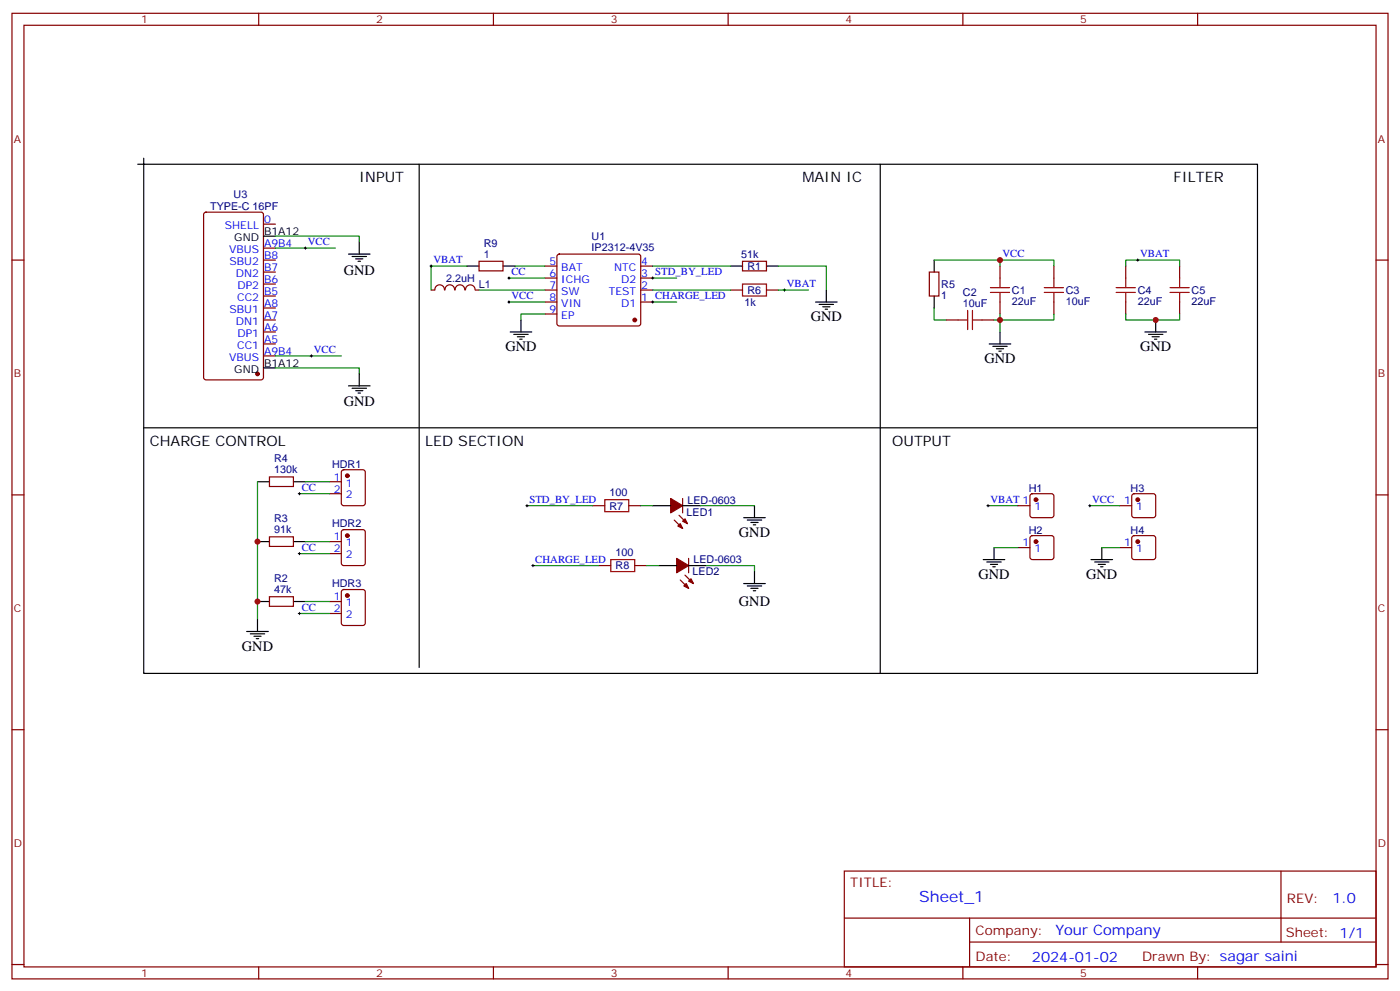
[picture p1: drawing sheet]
<svg xmlns="http://www.w3.org/2000/svg" width="412mm" height="292mm" viewBox="0 0 412 292" stroke-linecap="round" stroke-linejoin="round" font-family="sans-serif">
<g fill="none" stroke="#870000" stroke-width=".35">
<path d="M3.5 3.9h405.4v284.4h-405.4zM7.1 7.4h398.2v277.3h-398.2zM76.2 3.9v3.5M145.3 3.9v3.5M214.5 3.9v3.5M283.6 3.9v3.5M352.8 3.9v3.5M3.5 76.6h3.6M60.2 62.7l.5-.2h16.2l.7 .4v48.3l-.5 .6-16.4 .1-.7-.5v-48.2zM77.6 76.6h3.5M77.6 73.1h3.5M77.6 66h3.5"/>
<path d="M141.1 76.9h7.1v2.9h-7.1zM160.5 78.4h3.5M164.3 75l.4-.2h23.3l.5 .2 .2 .5v19.8l-.2 .5-.5 .2h-23.3l-.5-.2-.2-.5v-19.8zM188.7 78.4h3.6M218.7 76.9h7.1v2.9h-7.1zM294.6 78.4v3.5M310.4 78.4v3.5M331.6 78.4v3.5M347.5 78.4v3.5M405.3 76.6h3.6M77.6 94.2h3.5M77.6 97.8h3.5"/>
<path d="M77.6 90.7h3.5M77.6 87.2h3.5M77.6 83.6h3.5M77.6 80.1h3.5M127 85.4h1.1M128.1 85.4a1.41 1.41 0 0 1 1.4-1.5 1.41 1.41 0 0 1 1.4 1.5M131.1 85.4a1.41 1.41 0 0 1 1.4-1.5 1.41 1.41 0 0 1 1.4 1.5M134.1 85.4a1.41 1.41 0 0 1 1.4-1.5 1.41 1.41 0 0 1 1.4 1.5M137.1 85.4a1.41 1.41 0 0 1 1.4-1.5 1.41 1.41 0 0 1 1.4 1.5M140.1 85.4h1M160.5 88.9h3.5M160.5 85.4h3.5"/>
<path d="M160.5 81.9h3.5M160.5 92.5h3.5M188.7 88.9h3.6M188.7 85.4h3.6M188.7 81.9h3.6M215.2 85.4h3.5M225.8 85.4h3.5M273.8 80.1h2.8v7.1h-2.8zM278.7 94.2h3.5M289.3 94.2h3.5M294.6 88.9v3.6M310.4 88.9v3.6"/>
<path d="M331.6 88.9v3.6M347.5 88.9v3.6M77.6 104.8h3.5M77.6 101.3h3.5M100.8 138.5l.4-.2h5.7l.6 .5 .1 9.4-.5 .7h-5.9l-.6-.5-.1-9.4zM3.5 145.7h3.6M79.4 140.4h7v2.9h-7zM79.4 158.1h7v2.8h-7zM97 141.9h3.5M97 145.4h3.5M97 159.5h3.5M100.8 156.2l.4-.2h5.7l.6 .4 .1 9.4-.5 .7h-5.9l-.6-.4-.1-9.4z"/>
<path d="M174.6 148.9h3.6M185.2 148.9h3.5M198.6 153.1l2.5 2.5M200 151.7l2.5 2.5M201.1 146.8v4.2M299.9 148.9h3.5M303.6 145.6l.5-.2h5.6l.5 .2 .2 .5v5.6l-.2 .5-.5 .2h-5.6l-.5-.2-.2-.5v-5.6zM303.6 157.9l.5-.2h5.6l.5 .2 .2 .5v5.7l-.2 .5-.5 .2h-5.6l-.5-.3-.2-.4v-5.7zM329.8 148.9h3.6M333.6 145.6l.5-.2h5.6l.5 .2 .2 .5v5.6l-.2 .5-.5 .2h-5.6l-.5-.2-.2-.5v-5.6zM333.6 157.9l.5-.2h5.6l.5 .2 .2 .5v5.7l-.2 .5-.5 .2h-5.6l-.5-.3-.2-.4v-5.7zM405.3 145.7h3.6"/>
<path d="M79.4 175.7h7v2.8h-7zM97 163h3.5M97 177.1h3.5M100.8 173.8l.4-.2h5.7l.6 .4 .1 9.5-.5 .6-5.9 .1-.6-.5-.1-9.4zM176.4 166.5h3.5M187 166.5h3.5M200.4 170.8l2.4 2.4M201.8 169.4l2.5 2.4M202.8 164.4v4.3M299.9 161.3h3.5M329.8 161.3h3.6M97 180.7h3.5"/>
<path d="M3.5 214.9h3.6M405.3 214.9h3.6M248.7 256.5h156.6v28.2h-156.6zM377.3 256.5v20.9M248.7 270.4h156.5M285.6 277.4h119.6M285.6 270.4v14.1M3.5 284h3.6M76.2 284.7v3.6M145.3 284.7v3.6M214.5 284.7v3.6M283.6 284.7v3.6"/>
<path d="M352.8 284.7v3.6M405.3 284h3.6"/>
</g>
<g fill="#870000" stroke="#870000" stroke-width=".35">
<path d="M199.7 154.9l.7-.7 .7 1.4z"/>
<path d="M201.1 153.5l.7-.7 .7 1.4z"/>
<path d="M197.6 146.8l3.5 2.1-3.5 2.1z"/>
<path d="M201.4 172.5l.7-.7 .7 1.4z"/>
<path d="M202.8 171.1l.8-.7 .7 1.4z"/>
<path d="M199.3 164.4l3.5 2.1-3.5 2.2z"/>
<circle cx="187" cy="94.2" r=".53"/>
<circle cx="75.8" cy="110.1" r=".53"/>
<circle cx="102.3" cy="140.1" r=".53"/>
<circle cx="102.3" cy="157.7" r=".53"/>
<circle cx="102.3" cy="175.4" r=".53"/>
<circle cx="305.2" cy="147.1" r=".53"/>
<circle cx="305.2" cy="159.5" r=".53"/>
<circle cx="335.1" cy="147.1" r=".53"/>
<circle cx="335.1" cy="159.5" r=".53"/>
</g>
<g fill="none" stroke="#000" stroke-width=".35">
<path d="M42.3 46.6v151.7h328.1v-149.9h-329.8M123.5 48.4v148.1M259.3 48.4v149.9M77.6 69.5h3.5M102.7 74.8h6.3M103.7 75.5h4.2M104.8 76.2h2.1M105.5 76.9h.7M105.8 71.3v3.5M137.6 78.4h3.5M148.2 78.4h3.5M215.2 78.4h3.5"/>
<path d="M225.8 78.4h3.5M275.2 76.6v3.5M150.3 97.8h6.3M151.3 98.5h4.3M152.4 99.2h2.1M153.1 99.9h.7M153.5 94.2v3.6M240.2 88.9h6.4M241.3 89.6h4.2M242.4 90.3h2.1M243.1 91.1h.7M243.4 85.4v3.5"/>
<path d="M275.2 87.2v3.5M294.6 97.8v3.5M337.3 97.8h6.3M338.3 98.5h4.2M339.4 99.2h2.1M340.1 99.9h.7M340.4 94.2v3.6M77.6 108.3h3.5M102.7 113.6h6.3M103.7 114.3h4.2M104.8 115h2.1M105.5 115.7h.7"/>
<path d="M105.8 110.1v3.5M291.4 101.3h6.3M292.5 102h4.2M293.5 102.7h2.1M294.2 103.4h.7M42.3 126h328.1M75.8 141.9h3.6M75.8 159.5h3.6M86.4 141.9h3.6M86.4 159.5h3.6M192.3 148.9h5.3M201.1 148.9h5.3"/>
<path d="M219.1 152.4h6.3M220.1 153.1h4.3M221.2 153.8h2.1M221.9 154.6h.7M222.2 148.9v3.5M75.8 177.1h3.6M86.4 177.1h3.6M194 166.5h5.3M202.8 166.5h5.3M219.1 171.8h6.3M220.1 172.5h4.3M221.2 173.2h2.1"/>
<path d="M221.9 174h.7M222.2 168.3v3.5M289.6 164.8h6.4M290.7 165.5h4.2M291.7 166.2h2.2M292.5 166.9h.7M292.8 161.3v3.5M321.4 164.8h6.3M322.4 165.5h4.3M323.5 166.2h2.1M324.2 166.9h.7M324.6 161.3v3.5"/>
<path d="M72.7 185.9h6.3M73.7 186.7h4.3M74.8 187.4h2.1M75.5 188.1h.7M75.8 182.4v3.5"/>
</g>
<g fill="none" stroke="#a10000" stroke-width=".35">
<path d="M218.7 83.6h7.1v3.6h-7.1zM282.2 94.2h2.8M285 91.4v5.6M286.5 94.2h2.8M286.5 91.4v5.6M291.7 84.7h5.7M291.7 86.1h5.7M294.6 81.9v2.8M294.6 86.1v2.8M307.6 84.7h5.7M307.6 86.1h5.7M310.4 81.9v2.8"/>
<path d="M310.4 86.1v2.8M328.8 84.7h5.6M328.8 86.1h5.6M331.6 81.9v2.8M331.6 86.1v2.8M344.7 84.7h5.6M344.7 86.1h5.6M347.5 81.9v2.8M347.5 86.1v2.8M178.2 147.1h7v3.6h-7zM179.9 164.8h7.1v3.5h-7.1z"/>
</g>
<g fill="none" stroke="#008700" stroke-width=".35">
<path d="M81.1 69.5h24.7v1.8M81.1 73.1h17.7M137.6 78.4h-10.6v7M151.7 78.4h8.8M192.3 78.4h22.9M229.3 78.4h14.1v7M275.2 76.6h35.2v1.8M294.6 76.6v1.8M331.6 78.4v-1.8h15.9v1.8M141.1 85.4h19.4M149.9 81.9h10.6M149.9 88.9h10.6"/>
<path d="M160.5 92.5h-7v1.7M192.3 85.4h22.9M192.3 81.9h7M192.3 88.9h7M229.3 85.4h8.8M275.2 90.7v3.5h3.5M294.6 92.5v1.7h-1.8M310.4 92.5v1.7h-15.8v3.6M331.6 92.5v1.7h15.9v-1.7M81.1 108.3h24.7v1.8M81.1 104.8h19.4M75.8 141.9v40.5"/>
<path d="M88.2 145.4h8.8M90 141.9h7M90 159.5h7M155.2 148.9h19.4M188.7 148.9h3.6M206.4 148.9h15.8M291 148.9h8.9M321 148.9h8.8M88.2 163h8.8M90 177.1h7M157 166.5h19.4M190.5 166.5h3.5"/>
<path d="M208.1 166.5h14.1v1.8M292.8 161.3h7.1M324.6 161.3h5.2M88.2 180.7h8.8"/>
</g>
<g fill="none" stroke="#000" stroke-width=".29">
<path d="M89.6 73.1h.7M90 72.7v.7M126.6 78.4h.8M127 78v.7M294.2 76.6h.7M294.6 76.2v.7M334.8 76.6h.7M335.1 76.2v.7M149.6 81.9h.7M149.6 88.9h.7M149.9 81.5v.7M149.9 88.6v.7"/>
<path d="M191.9 81.9h.7M191.9 88.9h.7M192.3 81.5v.7M192.3 88.6v.7M230.7 85.4h.7M231.1 85.1v.7M91.4 104.8h.7M91.7 104.5v.7M87.8 145.4h.7M88.2 145v.7M154.9 148.9h.7M155.2 148.6v.7"/>
<path d="M290.7 148.9h.7M291 148.6v.7M320.7 148.9h.7M321 148.6v.7M87.8 163h.7M88.2 162.7v.7M156.6 166.5h.7M157 166.2v.7M87.8 180.7h.7M88.2 180.3v.7"/>
</g>
<g fill="#c00">
<circle cx="75.8" cy="159.5" r=".88"/>
<circle cx="75.8" cy="177.1" r=".88"/>
<circle cx="294.6" cy="76.6" r=".88"/>
<circle cx="294.6" cy="94.2" r=".88"/>
<circle cx="340.4" cy="94.2" r=".88"/>
</g>
<text font-size="4.6" fill="#00f" x="270.8" y="265.5">Sheet_1</text>
<g font-size="4.2">
<text x="105.8" y="53.7">INPUT</text>
<text x="236.4" y="53.7">MAIN IC</text>
<text x="345.7" y="53.7">FILTER</text>
<text x="101.2" y="80.9">GND</text>
<text x="238.8" y="94.6">GND</text>
<text x="148.9" y="103.4">GND</text>
<text x="290" y="106.9">GND</text>
<text x="335.8" y="103.4">GND</text>
<text x="101.2" y="119.7">GND</text>
<text x="44.1" y="131.3">CHARGE CONTROL</text>
<text x="125.2" y="131.3">LED SECTION</text>
<text x="262.8" y="131.3">OUTPUT</text>
<text x="217.7" y="158.1">GND</text>
<text x="288.2" y="170.4">GND</text>
<text x="320" y="170.4">GND</text>
<text x="217.7" y="178.6">GND</text>
<text x="71.3" y="191.6">GND</text>
</g>
<g font-size="4.2" fill="#00f">
<text x="392.5" y="265.8">1.0</text>
<text x="310.9" y="275.3">Your Company</text>
<text x="304" y="283.1">2024-01-02</text>
</g>
<g font-size="3.9" fill="#800">
<text x="250.5" y="261.1">TITLE:</text>
<text x="379.1" y="265.8">REV:</text>
<text x="287.4" y="275.3">Company:</text>
<text x="378.7" y="275.9">Sheet: 1/1</text>
<text x="287.4" y="283">Date:</text>
<text x="336.4" y="283.1">Drawn By: sagar saini</text>
</g>
<g font-size="3.2" fill="#800">
<text x="41.6" y="6.9">1</text>
<text x="110.8" y="6.9">2</text>
<text x="179.9" y="6.9">3</text>
<text x="249.1" y="6.9">4</text>
<text x="318.2" y="6.9">5</text>
<text x="4.1" y="42">A</text>
<text x="405.9" y="42">A</text>
<text x="4.1" y="111.2">B</text>
<text x="405.9" y="111.2">B</text>
<text x="4.1" y="180.3">C</text>
<text x="405.9" y="180.3">C</text>
<text x="4.1" y="249.4">D</text>
<text x="405.9" y="249.4">D</text>
<text x="41.6" y="287.7">1</text>
<text x="110.8" y="287.7">2</text>
<text x="179.9" y="287.7">3</text>
<text x="249.1" y="287.7">4</text>
<text x="318.2" y="287.7">5</text>
</g>
<g font-size="3.2" fill="#000080">
<text x="68.8" y="58.2">U3</text>
<text x="61.9" y="61.9">TYPE-C 16PF</text>
<text x="174.3" y="70.7">U1</text>
<text x="142.5" y="75.9">1</text>
<text x="142.5" y="72.7">R9</text>
<text x="174.3" y="73.8">IP2312-4V35</text>
<text x="218.4" y="76">51k</text>
<text x="131.4" y="83">2.2uH</text>
<text x="220.1" y="79.5">R1</text>
<text x="141" y="84.8">L1</text>
<text x="220.1" y="86.6">R6</text>
<text x="277.3" y="87.9">1</text>
<text x="277.3" y="84.9">R5</text>
<text x="283.6" y="87.2">C2</text>
<text x="298.1" y="89.8">22uF</text>
<text x="298.1" y="86.6">C1</text>
<text x="314" y="89.7">10uF</text>
<text x="314" y="86.6">C3</text>
<text x="335.1" y="89.8">22uF</text>
<text x="335.1" y="86.6">C4</text>
<text x="351" y="89.8">22uF</text>
<text x="351" y="86.6">C5</text>
<text x="219.3" y="90.1">1k</text>
<text x="283.6" y="90.3">10uF</text>
<text x="80.8" y="136.2">R4</text>
<text x="97.8" y="137.7">HDR1</text>
<text x="80.8" y="139.4">130k</text>
<text x="179.6" y="146.1">100</text>
<text x="202.5" y="148.3">LED-0603</text>
<text x="303" y="144.8">H1</text>
<text x="333" y="144.8">H3</text>
<text x="80.8" y="153.8">R3</text>
<text x="97.8" y="155.3">HDR2</text>
<text x="179.5" y="150.2">R7</text>
<text x="202.3" y="151.8">LED1</text>
<text x="80.8" y="157">91k</text>
<text x="303" y="157.1">H2</text>
<text x="333" y="157.1">H4</text>
<text x="181.3" y="163.7">100</text>
<text x="181.3" y="167.7">R8</text>
<text x="204.3" y="165.9">LED-0603</text>
<text x="80.8" y="171.4">R2</text>
<text x="97.8" y="173">HDR3</text>
<text x="204" y="169.5">LED2</text>
<text x="80.8" y="174.7">47k</text>
</g>
<g font-size="3.2" fill="#00f">
<text x="77.8" y="65.7">0</text>
<text x="66.2" y="67.4">SHELL</text>
<text x="67.5" y="74.5">VBUS</text>
<text x="67.6" y="78">SBU2</text>
<text x="77.8" y="76.2">B8</text>
<text x="77.8" y="72.7">A9B4</text>
<text x="90.7" y="72.2">VCC</text>
<text x="127.7" y="77.5">VBAT</text>
<text x="161.9" y="78">5</text>
<text x="188.9" y="78">4</text>
<text x="295.3" y="75.7">VCC</text>
<text x="335.8" y="75.7">VBAT</text>
<text x="69.5" y="81.5">DN2</text>
<text x="77.8" y="83.3">B6</text>
<text x="77.8" y="79.8">B7</text>
<text x="150.6" y="81">CC</text>
<text x="161.9" y="81.5">6</text>
<text x="165.3" y="79.8">BAT</text>
<text x="165.3" y="83.3">ICHG</text>
<text x="180.9" y="79.8">NTC</text>
<text x="183" y="83.3">D2</text>
<text x="188.9" y="81.5">3 STD_BY_LED</text>
<text x="69.9" y="88.6">CC2</text>
<text x="69.9" y="85.1">DP2</text>
<text x="77.8" y="86.8">B5</text>
<text x="150.6" y="88.1">VCC</text>
<text x="161.9" y="85.1">7</text>
<text x="161.9" y="88.6">8</text>
<text x="165.3" y="86.8">SW</text>
<text x="179.3" y="86.8">TEST</text>
<text x="188.9" y="88.6">1 CHARGE_LED</text>
<text x="188.9" y="85.1">2</text>
<text x="231.8" y="84.5">VBAT</text>
<text x="67.6" y="92.1">SBU1</text>
<text x="69.5" y="95.6">DN1</text>
<text x="77.8" y="93.9">A7</text>
<text x="77.8" y="90.3">A8</text>
<text x="161.9" y="92.1">9</text>
<text x="165.3" y="90.3">VIN</text>
<text x="165.3" y="93.9">EP</text>
<text x="183" y="90.3">D1</text>
<text x="69.9" y="99.2">DP1</text>
<text x="77.8" y="100.9">A5</text>
<text x="77.8" y="97.4">A6</text>
<text x="67.5" y="106.2">VBUS</text>
<text x="69.9" y="102.7">CC1</text>
<text x="77.8" y="104.5">A9B4</text>
<text x="92.4" y="103.9">VCC</text>
<text x="98.4" y="141.5">1</text>
<text x="101.8" y="143.3">1</text>
<text x="88.9" y="144.5">CC</text>
<text x="98.4" y="145">2</text>
<text x="101.8" y="146.8">2</text>
<text x="155.9" y="148">STD_BY_LED</text>
<text x="291.7" y="148">VBAT 1</text>
<text x="321.7" y="148">VCC</text>
<text x="331.2" y="148.6">1</text>
<text x="304.7" y="150.3">1</text>
<text x="334.7" y="150.3">1</text>
<text x="98.4" y="159.1">1</text>
<text x="101.8" y="160.9">1</text>
<text x="301.2" y="160.9">1</text>
<text x="331.2" y="160.9">1</text>
<text x="88.9" y="162.1">CC</text>
<text x="98.4" y="162.7">2</text>
<text x="101.8" y="164.4">2</text>
<text x="157.7" y="165.7">CHARGE_LED</text>
<text x="304.7" y="162.7">1</text>
<text x="334.7" y="162.7">1</text>
<text x="88.9" y="179.8">CC</text>
<text x="98.4" y="176.8">1</text>
<text x="101.8" y="178.5">1</text>
<text x="98.4" y="180.3">2</text>
<text x="101.8" y="182.1">2</text>
</g>
<g font-size="3.2">
<text x="69" y="70.9">GND</text>
<text x="77.8" y="69.2">B1A12</text>
<text x="77.8" y="108">B1A12</text>
<text x="69" y="109.7">GND</text>
</g>
</svg>
